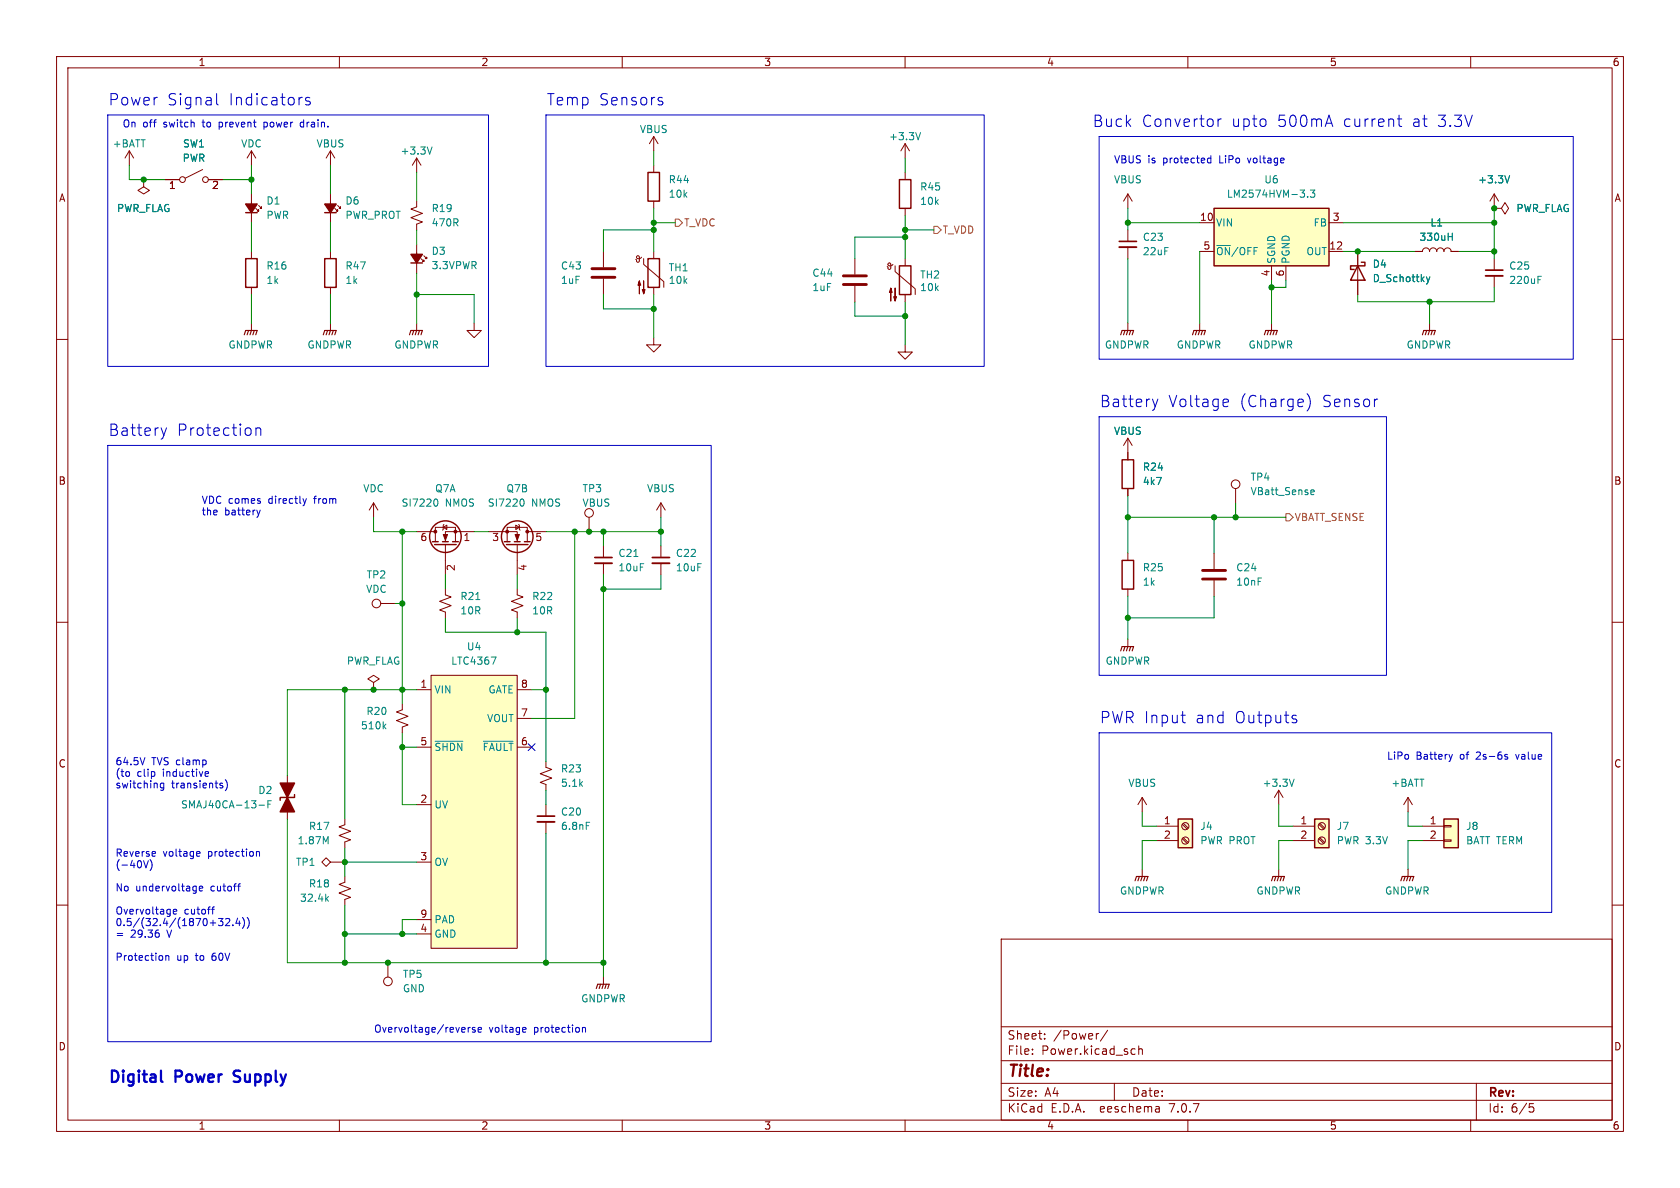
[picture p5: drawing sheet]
<svg xmlns="http://www.w3.org/2000/svg" width="297mm" height="210mm" viewBox="0 0 297 210" stroke-linecap="round" stroke-linejoin="round" font-family="sans-serif">
<g fill="none" stroke="#840000" stroke-width=".18">
<path d="M10 10h277v190h-277zM12 12h273v186h-273zM60 10v2M110 10v2M160 10v2M210 10v2M260 10v2M22.9 26.7l-.8 1.2M22.9 26.7v2.5M22.9 26.7l.7 1.2M25.4 31.8v1.2l1 .7-1 .6-1-.6 1-.7M25.4 31.8h.1"/>
<path d="M29.2 31.8h2.5M35.8 30l-3 1.5M36.8 31.8h2.6M44.4 26.7v2.5M44.4 34.3v5.1M44.4 26.7l-.7 1.2M44.4 26.7l.8 1.2M45.2 36.8l.5 .5v-.2v.2h-.2M45.7 36.3l.5 .5v-.2v.2h-.2M58.4 26.7l-.7 1.2M58.4 26.7v2.5M58.4 34.3v5.1"/>
<path d="M58.4 26.7l.8 1.2M59.2 36.8l.5 .5v-.2v.2h-.3M59.7 36.3l.5 .5v-.2v.2h-.3M73.7 35.6v1l-1.1 .4 2.1 .7-2.1 .8 2.1 .7-1 .4v1M73.7 27.9v2.6M73.7 27.9l-.8 1.3M73.7 27.9l.7 1.3M115.6 24.1v2.6M115.6 29.2v1.3M115.6 35.6v1.2M115.6 24.1l-.8 1.3M115.6 24.1l.7 1.3"/>
<path d="M160 25.4v2.5M160 30.5v1.3M160 36.8v1.3M160 25.4l-.7 1.3M160 25.4l.8 1.3M199.4 34.3v2.5M199.4 34.3l-.8 1.3M199.4 34.3l.8 1.3M212.1 39.4h2.5M234.9 39.4h2.6M264.2 36.8h1.2l.7-1 .6 1-.6 1-.7-1M264.2 36.8h.1"/>
<path d="M264.2 34.3v2.5M264.2 34.3l-.8 1.3M264.2 34.3l.7 1.3M10 60h2M44.4 44.5v1.2M44.4 50.8v1.3M44.4 57.2v1.2M58.4 44.5v1.2M58.4 50.8v1.3M58.4 57.2v1.2M73.7 43.2v5.1M73.7 57.2v1.2"/>
<path d="M74.4 45.7l.5 .5v-.2v.2h-.2M74.9 45.2l.5 .5v-.2v.2h-.2M83.8 57.2v1.2h1.3l-1.3 1.3-1.3-1.3h1.3M106.7 44.5v2.7M106.7 49.3v2.8M113.4 45.5l-.2 .2h-.4l-.2-.1v-.3l.2-.1 .2 .2v.7l-.1 .2h-.3l-.2-.5M113.8 45.7v1l3.5 3.1v1M115.6 59.7v1.3h1.2l-1.2 1.2-1.3-1.2h1.3M115.6 44.5v1.2M115.6 50.8v1.3M151.1 45.7v2.8M151.1 50.5v2.8"/>
<path d="M157.9 46.7l-.3 .3h-.3l-.3-.1v-.3l.3-.1 .2 .2v.7l-.2 .2-.3-.1-.2-.4M158.2 47v1l3.6 3.1v1M160 45.7v1.3M160 52.1v1.2M199.4 40.6v2.1M199.4 43.7v2M199.4 57.2v1.2M212.1 44.5h2.5M212.1 57.2v1.2M224.8 47v2.5M224.8 57.2v1.2M227.3 47v2.5"/>
<path d="M234.9 44.5h2.6M240 44.5v7.6M250.2 44.5h1.3a.64 .64 0 0 1 .6-.7 .64 .64 0 0 1 .6 .7 .64 .64 0 0 1 .7-.7 .64 .64 0 0 1 .6 .7 .64 .64 0 0 1 .6-.7 .64 .64 0 0 1 .7 .7 .64 .64 0 0 1 .6-.7 .64 .64 0 0 1 .6 .7h1.3M252.7 57.2v1.2M264.2 45.7v2.1M264.2 48.8v2M285 60h2M160 61v1.2h1.3l-1.3 1.3-1.3-1.3h1.3M199.4 77.5v3.8M199.4 77.5l-.8 1.2M199.4 77.5l.8 1.2M66 88.9l-.7 1.3"/>
<path d="M66 88.9v2.5M66 88.9l.8 1.3M73.7 94h3.3M77 95.8v-2.6h3.5v2.6M78.4 93.2l.6-.4v.8zM78.5 92.7l-.1 .1v.8l-.2 .1M78.7 96.3v5.3M83.8 94h-5.1v1.8M86.4 94h5v1.8M89.7 95.8v-2.6h3.5v2.6M91.2 92.8l.6 .4-.6 .4zM91.4 96.3v5.3"/>
<path d="M91.7 92.7l.1 .1v.8l.1 .1M93.2 94h3.3M104.1 91.4v2.6M106.7 96.5v2.1M106.7 99.6v2M116.8 88.9l-.7 1.3M116.8 88.9v2.5M116.8 96.5v2.1M116.8 99.6v2M116.8 88.9l.8 1.3M199.4 86.4v1.2M199.4 97.8v1.3"/>
<path d="M214.6 97.8v2.8M218.4 86.4v2.5M10 110h2M67.3 106.7h2.5M76.2 119.4h15.2v48.2h-15.2zM78.7 104.1v1.1l1.1 .3-2.1 .8 2.1 .8-2.1 .7 1 .4v1M91.4 104.1v1.1l1.1 .3-2.1 .8 2.1 .8-2.1 .7 1 .4v1M199.4 104.1v1.3M199.4 113v1.3M214.6 102.6v2.8M285 110h2M50.8 137.2v7.6"/>
<path d="M66 120.7l1.1-.7-1.1-.6-1 .6 1 .7v1.2M66 121.9h.1M71.1 124.5v1l-1 .4 2 .7-2 .8 2 .7-1 .4v1M73.7 121.9h2.5M73.7 132.1h2.5M91.4 121.9h2.6M91.4 132.1h2.6M91.4 127h2.6M96.5 134.6v1l1 .4-2 .8 2 .7-2 .8 1 .4v1M226.1 139.7l-.8 1.3M226.1 139.7v2.5M226.1 139.7l.7 1.3"/>
<path d="M10 160h2M56.9 152.4l.8-.8 .7 .8-.7 .8zM58.4 152.4h2.6M61 154.9v1.1l-1.1 .3 2.1 .8-2.1 .8 2.1 .7-1 .4v1M61 144.8v1l-1.1 .4 2.1 .7-2.1 .8 2.1 .8-1 .3v1.1M73.7 152.4h2.5M73.7 142.2h2.5M96.5 142.2v2.1M96.5 145.3v2M201.9 141l-.7 1.2M201.9 141v2.5M201.9 153.7v1.2"/>
<path d="M201.9 141l.8 1.2M204.5 146.1h3.8M204.5 148.6h3.8M209 148.3l.9 .8M209 145.7l.9 .9M209.2 148.1l.9 .8M209.2 145.5l.9 .9M226.1 153.7v1.2M228.6 146.1h3.8M228.6 148.6h3.8M233.1 148.3l.9 .8M233.1 145.7l.9 .9"/>
<path d="M233.3 148.1l.9 .8M233.3 145.5l.9 .9M248.9 141l-.7 1.2M248.9 141v2.5M248.9 153.7v1.2M248.9 141l.8 1.2M251.5 146.1h3.8M251.5 148.6h3.8M255.3 148.5h1.2v.2h-1.2zM255.3 145.9h1.2v.3h-1.2zM285 160h2M68.6 170.2v2.5"/>
<path d="M73.7 165.1h2.5M73.7 162.6h2.5M106.7 172.7v1.3M177 166h108v32h-108zM60 198v2M110 198v2M160 198v2M177 194.5h108M177 191.5h108M177 187.5h108M177 181.5h108M182.5 186.3v.1"/>
<path d="M182.5 185.5v.1M184.7 183.6v.1M184.7 182.8v.1M194.2 182.7l-.2 .1M195.8 182.1l-1.3 2M197 191.5v3M200.2 185.4l.5 .1M200.7 186.3l-.5 .1M201.3 185.5l.2-.1 .4 .1 .1 .9M201.3 184.9v1.5M204.9 195.7l.1 .9M205 196.5l-.2 .1"/>
<path d="M205 196h-.2M210 198v2M260 198v2M261 191.5v6.5M270.4 195.1h.7M270.5 195.7h.4l.3 .3-.2 .5-.5 .1"/>
<circle cx="32.3" cy="31.8" r=".51"/>
<circle cx="36.3" cy="31.8" r=".51"/>
<circle cx="104.1" cy="90.7" r=".76"/>
<circle cx="218.4" cy="85.6" r=".76"/>
<circle cx="66.5" cy="106.7" r=".76"/>
<circle cx="209.5" cy="148.6" r=".63"/>
<circle cx="209.5" cy="146" r=".63"/>
<circle cx="233.7" cy="148.6" r=".63"/>
<circle cx="233.7" cy="146" r=".63"/>
<circle cx="68.6" cy="173.5" r=".76"/>
</g>
<path d="M104.6 49h4.1M104.6 47.5h4.1M149.1 50.3h4.1M149.1 48.8h4.1M212.6 102.4h4.1M212.6 100.8h4.1" fill="none" stroke="#840000" stroke-width=".51"/>
<g fill="none" stroke="#840000" stroke-width=".25">
<path d="M43.4 37.6h2.1M57.4 37.6h2M114.6 30.5h2v5.1h-2zM159 31.8h2v5h-2zM214.6 36.8h20.3v10.2h-20.3zM43.4 45.7h2.1v5.1h-2.1zM57.4 45.7h2v5.1h-2zM72.6 46.5h2.1M114.6 45.7h2v5.1h-2zM159 47h2v5.1h-2zM240 47l1.3 2.5h-2.5zM240.7 46.4h.6v.6h-2.5v.6h.6"/>
<path d="M76.5 95.8h1M76.8 96.3h3.8M78.2 95.8h1M80 95.8h1M89.2 95.8h1M89.5 96.3h3.8M90.9 95.8h1M92.7 95.8h1M198.4 81.3h2v5.1h-2zM198.4 99.1h2v5h-2zM52.1 140.5v.5h-2.6v.5M208.3 144.8h2.5v5.1h-2.5z"/>
<path d="M232.4 144.8h2.5v5.1h-2.5zM255.3 144.8h2.5v5.1h-2.5z"/>
<circle cx="78.7" cy="94.9" r="2.79"/>
<circle cx="91.4" cy="94.9" r="2.79"/>
</g>
<g fill="#840000" stroke="#840000" stroke-width=".18">
<path d="M157.5 50.9l.2 .8h-.5l.3-.8v2.3z"/>
<path d="M158.2 50.9v2.3l-.2-.7h.5l-.3 .7z"/>
<path d="M113 49.7l.3 .7h-.5l.2-.7v2.2z"/>
<path d="M113.8 49.7v2.2l-.3-.7h.5l-.2 .7z"/>
<path d="M91.1 94.5h.7l-.4 1z"/>
<path d="M78.4 94.5h.7l-.4 1z"/>
<circle cx="89.7" cy="94" r=".25"/>
<circle cx="93.2" cy="94" r=".25"/>
<circle cx="80.5" cy="94" r=".25"/>
<circle cx="77" cy="94" r=".25"/>
</g>
<g fill="none" stroke="#008484" stroke-width=".18">
<path d="M76.4 26l-.4 1.2M162.7 23.4l-.4 1.3M231.2 34.7v.2M231.7 33.6h.7l-.4 .5 .4 .1v.5l-.2 .2-.5-.2M266.9 31.1l-.4 1.2M252.2 48.9l.3 .9M252.5 49.8l-.3 .4M252.8 48.9l-.3 .9M256 41.8h.8M256.8 41.2v1.3M271.9 49.5h.4M271.9 48.8h.6"/>
<path d="M77 88.2a.68 .68 0 0 1 .4 .6 .68 .68 0 0 1-.4 .7M92.2 88.2a.68 .68 0 0 1 .5 .6 .68 .68 0 0 1-.5 .7M112.1 98.4h.7M231.8 87.4h.5M231.8 86.7l.4-.1 .1 .3-.6 .1M84.1 106h.7M86.8 116.1h.9l-.6 1.3M67.9 128.4l.3 .4M68.2 128l-.5 .5M76.9 131h4.9M85.5 131h5.2M228.8 137.7l-.4 1.3"/>
<path d="M45.8 142.3h1M47.4 142.2h.4M48 141.5h-.6v1.3M57.6 148.8l.4-.9v1.3M57.7 158.8l.4 .5M58.1 158.5l-.5 .5M103.6 145.4h.7"/>
</g>
<g fill="none" stroke="#840000" stroke-width=".2">
<path d="M43.2 59.2l.2-.8h2.1l-.3 .8M43.9 58.4l-.2 .8M44.4 58.4l-.2 .8M45 58.4l-.3 .8M57.1 59.2l.3-.8h2l-.2 .8M57.9 58.4l-.2 .8M58.4 58.4l-.2 .8M58.9 58.4l-.2 .8M72.4 59.2l.2-.8h2.1l-.3 .8M73.2 58.4l-.3 .8M73.7 58.4l-.3 .8M74.2 58.4l-.3 .8"/>
<path d="M198.1 59.2l.3-.8h2l-.2 .8M198.9 58.4l-.3 .8M199.4 58.4l-.3 .8M199.9 58.4l-.3 .8M210.8 59.2l.3-.8h2l-.2 .8M211.6 58.4l-.3 .8M212.1 58.4l-.3 .8M212.6 58.4l-.3 .8M223.5 59.2l.3-.8h2l-.2 .8M224.3 58.4l-.3 .8M224.8 58.4l-.3 .8M225.3 58.4l-.3 .8"/>
<path d="M251.5 59.2l.2-.8h2l-.2 .8M252.2 58.4l-.2 .8M252.7 58.4l-.2 .8M253.2 58.4l-.2 .8M198.1 115.1l.3-.8h2l-.2 .8M198.9 114.3l-.3 .8M199.4 114.3l-.3 .8M199.9 114.3l-.3 .8M200.7 155.7l.2-.8h2l-.2 .8M201.4 154.9l-.2 .8M201.9 154.9l-.2 .8M202.4 154.9l-.2 .8"/>
<path d="M224.8 155.7l.2-.8h2.1l-.3 .8M225.6 154.9l-.3 .8M226.1 154.9l-.3 .8M226.6 154.9l-.3 .8M247.6 155.7l.3-.8h2l-.2 .8M248.4 154.9l-.2 .8M248.9 154.9l-.2 .8M249.4 154.9l-.2 .8M105.4 174.8l.3-.8h2l-.3 .8M106.2 174l-.3 .8M106.7 174l-.3 .8M107.2 174l-.3 .8"/>
</g>
<g fill="#ffffc2" stroke="#ffffc2" stroke-width=".18">
<path d="M255.3 144.8h2.5v5.1h-2.5z"/>
<path d="M232.4 144.8h2.5v5.1h-2.5z"/>
<path d="M208.3 144.8h2.5v5.1h-2.5z"/>
<path d="M214.6 36.8h20.3v10.2h-20.3z"/>
<path d="M76.2 119.4h15.2v48.2h-15.2z"/>
</g>
<path d="M197.9 43.7h3M262.6 48.8h3.1M105.2 99.6h3M115.3 99.6h3.1M95 145.3h3" fill="none" stroke="#840000" stroke-width=".33"/>
<path d="M197.9 42.7h3M262.6 47.8h3.1M105.2 98.6h3M115.3 98.6h3.1M95 144.3h3" fill="none" stroke="#840000" stroke-width=".3"/>
<g fill="#840000" stroke="#840000" stroke-width=".25">
<path d="M43.4 36.1h2.1l-1.1 1.5z"/>
<path d="M50.8 141l1.3 2.5h-2.6z"/>
<path d="M49.5 138.4h2.6l-1.3 2.6z"/>
<path d="M72.6 45h2.1l-1 1.5z"/>
<path d="M57.4 36.1h2l-1 1.5z"/>
</g>
<path d="M119.4 38.7h.6l.6 .7-.6 .6h-.6zM165.1 40h.6l.7 .6-.7 .7h-.6zM227.3 90.8h.7l.6 .6-.6 .7h-.7z" fill="none" stroke="#848400" stroke-width=".18"/>
<g fill="none" stroke="#0000c2" stroke-width=".18">
<path d="M38.3 16.5v1.8l.3 .2M53.2 17.2h.2M54.8 17.3l-.5-.1-.3 .3 .1 .3 .7 .2 .1 .2-.1 .3h-.2h-.6M116.9 17.9l.3 .3-.1 .3h-.2M116.9 17.2l.2 .1M19 20.3h67.4v44.5h-67.4zM46.7 21.6v1.3M46.7 22.4h.1M46.8 21.6l-.1 .1M53.6 21.6h-.3l-.2 .2v.5l.5 .1M96.5 20.3h77.5v44.5h-77.5zM194.3 24.1h83.8v39.4h-83.8z"/>
<path d="M213.6 28.7h.5M213.6 28h.5M214.1 27.5v1.3M215.3 21v1.4M215.9 21a.51 .51 0 0 0-.6 .4M234.9 20.4l.7 2M247 21h.8M247.3 20.4v1.7l.1 .2 .4 .1M19 78.7h106.7v105.5h-106.7zM28.5 75.6l.5 1.4M29 77l-.2 .4M29.4 75.6l-.4 1.4"/>
<path d="M45.2 75.6v1.4M45.2 75.8a.5 .5 0 0 1 .9 .1v1.1M194.3 73.7h50.8v45.7h-50.8zM203.7 70.6l.5 1.3M204.2 71.9l-.2 .5M204.7 70.6l-.5 1.3M216.5 70.6h.6l.1 .4-1 .2M217.1 71.8l-.6 .1M231.1 69.6a2.29 2.29 0 0 1 0 3M243.4 70.6h.2M46 90.2l-.3 .8M53.6 88.1l.3 .9"/>
<path d="M53.9 89l-.2 .3M54.2 88.1l-.3 .9M25.6 133.9l-.4 1.3M28.9 138.4v1.1l-.2 .2-.3-.1M28.9 138.5l-.3-.1-.3 .3 .2 .5h.4M36.3 137.2h.5M36.3 136.5l.4-.1 .2 .3-.6 .1M39 138.9h.3l.1 .2-.2 .2h-.2M39 138.4l.3 .1M39.8 137.8a1.46 1.46 0 0 1 0 2M194.3 129.5h80v31.8h-80zM208.8 126.4h.8"/>
<path d="M209.2 127.7l.4 .1M228.7 126.4l.5 .1M228.7 127.1l.5 .1 .1 .3-.3 .3h-.4M256.8 133.4l-.3 .8M266.1 133.7l.5 .3-.1 .1-.4 .1M266.1 133.4h.4M25.4 152.1l.4 1.3 .4-1.3M26.6 152a1.47 1.47 0 0 1-.1 1.9M27.4 150.6l.1 .2-.6 .1M34.9 150.5l.4 .1 .1 .2-.6 .1M35.2 157.1l.6-.1v-.3h-.4l-.2 .1 .1 .6h.5M35.3 151.3l-.4 .1"/>
<path d="M42 156.7h.5M42.5 156.2l-.2 .1M45.3 150.6l.2-.1 .3 .1 .1 .8M45.3 150.5v.9M28 165l.2 .1-.2 .5M29.3 168.9v.9M29.3 169l.2-.1 .3 .1 .1 .8M30.6 161.2l.6-.2v-.2l-.4-.1-.2 .2 .1 .6h.5M37.4 160.7h.5M37.9 160.3l-.3 .2v1.1M38.6 162.4h.8l-.4 .4 .3 .2v.5l-.1 .1-.6-.1M39.9 162.5l.5-.1 .2 .3-.8 .9h.8"/>
<path d="M41.2 163.5v.1M42 162.3l-.3 .9h.8M42.3 162.8v.8M42.9 162.2a1.46 1.46 0 0 1 0 1.9M43.7 162.2a1.46 1.46 0 0 1 0 1.9M82.8 181.6v.9M83.1 181.6l-.3 .3M84 181.7l-.3-.1-.2 .2 .1 .2 .4 .1v.3h-.5M84.5 182l.6-.1v-.2l-.4-.1-.2 .2 .1 .6h.5M92.6 181.6l.3 .1 .1 .2-.6 .1M92.9 182.4l-.3 .1M103 181.7l.2-.1 .3 .1v.8"/>
<path d="M103 181.6v.9"/>
</g>
<path d="M28.5 189.3v1.7l.2 .3M41.3 191.2l.3 .1M41.4 189.4l-.1 .2 .1 .4" fill="none" stroke="#0000c2" stroke-width=".4"/>
<g fill="none" stroke="#008400" stroke-width=".18">
<path d="M22.9 29.2v2.6h6.3M39.4 31.8h5M44.4 29.2v5.1M44.4 39.4v5.1M58.4 29.2v5.1M58.4 39.4v5.1M73.7 30.5v5.1M115.6 39.4h3.8M115.6 26.7v2.5M115.6 36.8v7.7M160 27.9v2.6M160 38.1v7.6"/>
<path d="M199.4 39.4h12.7M199.4 36.8v3.8M237.5 39.4h26.7M264.2 36.8v8.9M44.4 52.1v5.1M58.4 52.1v5.1M73.7 40.6v2.6M73.7 48.3v8.9M73.7 52.1h10.1v5.1M106.7 52.1v2.5h8.9M115.6 52.1v7.6M115.6 40.6h-8.9v3.9"/>
<path d="M151.1 53.3v2.6h8.9M160 40.6h5.1M160 53.3v7.7M160 41.9h-8.9v3.8M199.4 45.7v11.5M212.1 44.5v12.7M224.8 49.5v7.7M227.3 49.5v1.3h-2.5M237.5 44.5h12.7M252.7 53.3v3.9M257.8 44.5h6.4M264.2 50.8v2.5h-24.2v-1.2"/>
<path d="M66 91.4v2.6h7.7M71.1 94v30.5M83.8 94h2.6M96.5 94h20.3M101.6 94v33h-7.6M106.7 94v2.5M116.8 91.4v5.1M199.4 87.6v10.2M199.4 91.4h27.9M214.6 91.4v6.4M218.4 88.9v2.5M69.8 106.7h1.3"/>
<path d="M78.7 109.2v2.6h17.8v22.8M78.7 101.6v2.5M91.4 101.6v2.5M91.4 109.2v2.6M106.7 101.6v71.1M116.8 101.6v2.5h-10.1M199.4 105.4v7.6M214.6 105.4v3.8h-15.2M61 121.9v22.9M71.1 129.5v12.7h2.6M71.1 132.1h2.6M73.7 121.9h-22.9v15.3"/>
<path d="M94 121.9h2.5M96.5 139.7v2.5M50.8 144.8v25.4h55.9M61 149.9v5M61 152.4h12.7M96.5 147.3v22.9M201.9 143.5v2.6h2.6M204.5 148.6h-2.6v5.1M226.1 142.2v3.9h2.5M228.6 148.6h-2.5v5.1M248.9 143.5v2.6h2.6M251.5 148.6h-2.6v5.1"/>
<path d="M61 160v10.2M61 165.1h12.7M73.7 162.6h-2.6v2.5"/>
</g>
<path d="M93.4 131.5l1.2 1.2M94.6 131.5l-1.2 1.2" fill="none" stroke="#000084" stroke-width=".18"/>
<g fill="#008400" stroke="#008400" stroke-width=".18">
<circle cx="68.6" cy="170.2" r=".46"/>
<circle cx="71.1" cy="165.1" r=".46"/>
<circle cx="71.1" cy="132.1" r=".46"/>
<circle cx="96.5" cy="170.2" r=".46"/>
<circle cx="106.7" cy="170.2" r=".46"/>
<circle cx="61" cy="152.4" r=".46"/>
<circle cx="61" cy="170.2" r=".46"/>
<circle cx="61" cy="165.1" r=".46"/>
<circle cx="61" cy="121.9" r=".46"/>
<circle cx="66" cy="121.9" r=".46"/>
<circle cx="44.4" cy="31.8" r=".46"/>
<circle cx="25.4" cy="31.8" r=".46"/>
<circle cx="71.1" cy="94" r=".46"/>
<circle cx="96.5" cy="121.9" r=".46"/>
<circle cx="116.8" cy="94" r=".46"/>
<circle cx="73.7" cy="52.1" r=".46"/>
<circle cx="115.6" cy="39.4" r=".46"/>
<circle cx="115.6" cy="54.6" r=".46"/>
<circle cx="115.6" cy="40.6" r=".46"/>
<circle cx="104.1" cy="94" r=".46"/>
<circle cx="101.6" cy="94" r=".46"/>
<circle cx="106.7" cy="104.1" r=".46"/>
<circle cx="71.1" cy="121.9" r=".46"/>
<circle cx="91.4" cy="111.8" r=".46"/>
<circle cx="71.1" cy="106.7" r=".46"/>
<circle cx="106.7" cy="94" r=".46"/>
<circle cx="199.4" cy="39.4" r=".46"/>
<circle cx="224.8" cy="50.8" r=".46"/>
<circle cx="264.2" cy="36.8" r=".46"/>
<circle cx="252.7" cy="53.3" r=".46"/>
<circle cx="264.2" cy="44.5" r=".46"/>
<circle cx="264.2" cy="39.4" r=".46"/>
<circle cx="240" cy="44.5" r=".46"/>
<circle cx="199.4" cy="91.4" r=".46"/>
<circle cx="199.4" cy="109.2" r=".46"/>
<circle cx="218.4" cy="91.4" r=".46"/>
<circle cx="214.6" cy="91.4" r=".46"/>
<circle cx="160" cy="55.9" r=".46"/>
<circle cx="160" cy="41.9" r=".46"/>
<circle cx="160" cy="40.6" r=".46"/>
</g>
<g font-size="2.8" fill="#0000c2">
<text x="19" y="18.8">Power</text>
<text x="29.5" y="18.8">Signal</text>
<text x="40.4" y="18.8">Indicators</text>
<text x="96.5" y="18.8">Temp</text>
<text x="105.8" y="18.8">Sensors</text>
<text x="193" y="22.6">Buck</text>
<text x="201.8" y="22.6">Convertor</text>
<text x="217.6" y="22.6">upto</text>
<text x="225.8" y="22.6">500mA</text>
<text x="237.5" y="22.6">current</text>
<text x="249.7" y="22.6">at</text>
<text x="254.2" y="22.6">3.3V</text>
<text x="19" y="77.2">Battery</text>
<text x="31.2" y="77.2">Protection</text>
<text x="194.3" y="72.1">Battery</text>
<text x="206.5" y="72.1">Voltage</text>
<text x="219.1" y="72.1">(Charge)</text>
<text x="233.7" y="72.1">Sensor</text>
<text x="194.3" y="128">PWR Input</text>
<text x="211.3" y="128">and</text>
<text x="218.3" y="128">Outputs</text>
<text x="19" y="191.5">Digital</text>
<text x="31.1" y="191.5">Power</text>
<text x="42.3" y="191.5">Supply</text>
</g>
<text font-size="2.8" fill="#840000" x="178" y="190.9">Title:</text>
<g font-size="2.1" fill="#840000">
<text x="178" y="184">Sheet:</text>
<text x="186.2" y="184">/Power/</text>
<text x="178" y="186.7">File:</text>
<text x="184.1" y="186.7">Power.kicad_sch</text>
<text x="178" y="196.9">KiCad</text>
<text x="178" y="194.1">Size:</text>
<text x="184.7" y="194.1">A4</text>
<text x="185.7" y="196.9">E.D.A.</text>
<text x="194.6" y="196.9">eeschema</text>
<text x="200" y="194.1">Date:</text>
<text x="207" y="196.9">7.0.7</text>
<text x="263" y="194.3">Rev:</text>
<text x="263" y="196.9">Id:</text>
<text x="267.1" y="196.9">6/5</text>
</g>
<g font-size="1.8" fill="#840000">
<text x="35" y="11.9">1</text>
<text x="85" y="11.9">2</text>
<text x="135" y="11.9">3</text>
<text x="185" y="11.9">4</text>
<text x="235" y="11.9">5</text>
<text x="285" y="11.9">6</text>
<text x="10.3" y="35.9">A</text>
<text x="29.8" y="33.7">1</text>
<text x="37.4" y="33.7">2</text>
<text x="285.3" y="35.9">A</text>
<text x="212" y="39.1">10</text>
<text x="235.5" y="39.1">3</text>
<text x="212.7" y="44.2">5</text>
<text x="234.9" y="44.2">12</text>
<text x="224.5" y="49" transform="rotate(-90 224.5 49)">4</text>
<text x="227.1" y="49" transform="rotate(-90 227.1 49)">6</text>
<text x="10.3" y="85.9">B</text>
<text x="285.3" y="85.9">B</text>
<text x="74.2" y="96">6</text>
<text x="81.8" y="96">1</text>
<text x="86.9" y="96">3</text>
<text x="94.5" y="96">5</text>
<text x="80.7" y="101" transform="rotate(-90 80.7 101)">2</text>
<text x="93.4" y="101" transform="rotate(-90 93.4 101)">4</text>
<text x="74.2" y="121.7">1</text>
<text x="92" y="121.7">8</text>
<text x="74.2" y="131.8">5</text>
<text x="92" y="131.8">6</text>
<text x="92" y="126.7">7</text>
<text x="10.3" y="135.9">C</text>
<text x="285.3" y="135.9">C</text>
<text x="74.2" y="142">2</text>
<text x="205.7" y="145.8">1</text>
<text x="205.7" y="148.3">2</text>
<text x="229.8" y="145.8">1</text>
<text x="229.8" y="148.3">2</text>
<text x="252.7" y="145.8">1</text>
<text x="252.7" y="148.3">2</text>
<text x="74.2" y="152.1">3</text>
<text x="74.2" y="164.8">4</text>
<text x="74.2" y="162.3">9</text>
<text x="10.3" y="185.9">D</text>
<text x="285.3" y="185.9">D</text>
<text x="35" y="199.9">1</text>
<text x="85" y="199.9">2</text>
<text x="135" y="199.9">3</text>
<text x="185" y="199.9">4</text>
<text x="235" y="199.9">5</text>
<text x="285" y="199.9">6</text>
</g>
<g font-size="1.8" fill="#0000c2">
<text x="21.6" y="22.6">On</text>
<text x="25.2" y="22.6">off</text>
<text x="29" y="22.6">switch</text>
<text x="36.1" y="22.6">to</text>
<text x="39.2" y="22.6">prevent</text>
<text x="47.3" y="22.6">power</text>
<text x="54" y="22.6">drain.</text>
<text x="196.8" y="29">VBUS</text>
<text x="202.9" y="29">is</text>
<text x="205.7" y="29">protected</text>
<text x="215.8" y="29">LiPo</text>
<text x="221.1" y="29">voltage</text>
<text x="35.6" y="89.1">VDC comes</text>
<text x="47.6" y="89.1">directly</text>
<text x="55.8" y="89.1">from</text>
<text x="35.6" y="91.2">the</text>
<text x="39.7" y="91.2">battery</text>
<text x="20.3" y="135.4">64.5V</text>
<text x="20.3" y="137.4">(to</text>
<text x="24.2" y="137.4">clip</text>
<text x="26.8" y="135.4">TVS clamp</text>
<text x="28.9" y="137.4">inductive</text>
<text x="245.1" y="134.4">LiPo</text>
<text x="250.3" y="134.4">Battery</text>
<text x="258.2" y="134.4">of</text>
<text x="261.3" y="134.4">2s-6s</text>
<text x="268.5" y="134.4">value</text>
<text x="20.3" y="139.5">switching</text>
<text x="30.3" y="139.5">transients)</text>
<text x="20.3" y="151.5">Reverse</text>
<text x="20.3" y="153.6">(-40V)</text>
<text x="28.8" y="151.5">voltage</text>
<text x="36.9" y="151.5">protection</text>
<text x="20.3" y="157.7">No</text>
<text x="20.3" y="161.8">Overvoltage</text>
<text x="24" y="157.7">undervoltage</text>
<text x="32.6" y="161.8">cutoff</text>
<text x="37.4" y="157.7">cutoff</text>
<text x="20.3" y="163.8">0.5/(32.4/(1870+32.4))</text>
<text x="20.3" y="165.8">=</text>
<text x="23.1" y="165.8">29.36</text>
<text x="29.7" y="165.8">V</text>
<text x="20.3" y="169.9">Protection</text>
<text x="31.2" y="169.9">up</text>
<text x="34.7" y="169.9">to</text>
<text x="37.7" y="169.9">60V</text>
<text x="66" y="182.6">Overvoltage/reverse</text>
<text x="86.4" y="182.6">voltage</text>
<text x="94.5" y="182.6">protection</text>
</g>
<g font-size="1.8" fill="#008484">
<text x="113" y="23.7">VBUS</text>
<text x="19.8" y="26.3">+BATT</text>
<text x="32.2" y="28.8">PWR</text>
<text x="32.3" y="26.3">SW1</text>
<text x="42.5" y="26.3">VDC</text>
<text x="55.9" y="26.3">VBUS</text>
<text x="70.7" y="27.5">+3.3V</text>
<text x="157.1" y="25">+3.3V</text>
<text x="118.1" y="35.2">10k</text>
<text x="118.1" y="32.6">R44</text>
<text x="162.6" y="33.9">R45</text>
<text x="196.8" y="32.6">VBUS</text>
<text x="216.8" y="35.2">LM2574HVM-3.3</text>
<text x="223.4" y="32.6">U6</text>
<text x="261.2" y="32.6">+3.3V</text>
<text x="20.6" y="37.7">PWR_FLAG</text>
<text x="47" y="36.4">D1</text>
<text x="47" y="38.9">PWR</text>
<text x="61" y="36.4">D6</text>
<text x="61" y="38.9">PWR_PROT</text>
<text x="76.2" y="40.2">470R</text>
<text x="76.2" y="37.7">R19</text>
<text x="162.6" y="36.4">10k</text>
<text x="214.9" y="40.2">VIN</text>
<text x="232.1" y="40.2">FB</text>
<text x="252.8" y="40.2">L1</text>
<text x="268" y="37.7">PWR_FLAG</text>
<text x="47" y="47.9">R16</text>
<text x="61" y="47.9">R47</text>
<text x="76.2" y="45.3">D3</text>
<text x="76.2" y="47.8">3.3VPWR</text>
<text x="99.1" y="47.9">C43</text>
<text x="201.9" y="42.8">C23</text>
<text x="201.9" y="45.3">22uF</text>
<text x="214.9" y="45.3">~{ON}/OFF</text>
<text x="225.7" y="46.7" transform="rotate(-90 225.7 46.7)">SGND</text>
<text x="228.2" y="46.7" transform="rotate(-90 228.2 46.7)">PGND</text>
<text x="230.9" y="45.3">OUT</text>
<text x="242.6" y="47.5">D4</text>
<text x="250.8" y="42.8">330uH</text>
<text x="266.7" y="47.9">C25</text>
<text x="47" y="50.4">1k</text>
<text x="61" y="50.4">1k</text>
<text x="99.1" y="50.4">1uF</text>
<text x="118.1" y="50.4">10k</text>
<text x="118.1" y="48.2">TH1</text>
<text x="143.5" y="51.7">1uF</text>
<text x="143.5" y="49.1">C44</text>
<text x="162.6" y="51.7">10k</text>
<text x="162.6" y="49.4">TH2</text>
<text x="242.6" y="50.1">D_Schottky</text>
<text x="266.7" y="50.4">220uF</text>
<text x="40.3" y="61.8">GNDPWR</text>
<text x="54.3" y="61.8">GNDPWR</text>
<text x="69.6" y="61.8">GNDPWR</text>
<text x="195.2" y="61.8">GNDPWR</text>
<text x="207.9" y="61.8">GNDPWR</text>
<text x="220.6" y="61.8">GNDPWR</text>
<text x="248.6" y="61.8">GNDPWR</text>
<text x="196.8" y="77.1">VBUS</text>
<text x="201.9" y="83.4">R24</text>
<text x="64.1" y="87.2">VDC</text>
<text x="70.9" y="89.8">SI7220</text>
<text x="76.8" y="87.2">Q7A</text>
<text x="78.7" y="89.8">NMOS</text>
<text x="86.1" y="89.8">SI7220</text>
<text x="89.4" y="87.2">Q7B</text>
<text x="94" y="89.8">NMOS</text>
<text x="102.9" y="87.2">TP3</text>
<text x="102.9" y="89.8">VBUS</text>
<text x="114.3" y="87.2">VBUS</text>
<text x="201.9" y="86">4k7</text>
<text x="221" y="85.2">TP4</text>
<text x="221" y="87.7">VBatt_Sense</text>
<text x="109.2" y="98.7">C21</text>
<text x="109.2" y="101.2">10uF</text>
<text x="119.4" y="98.7">C22</text>
<text x="119.4" y="101.2">10uF</text>
<text x="201.9" y="101.2">R25</text>
<text x="218.4" y="101.2">C24</text>
<text x="64.6" y="105">VDC</text>
<text x="64.7" y="102.5">TP2</text>
<text x="81.3" y="106.3">R21</text>
<text x="94" y="106.3">R22</text>
<text x="201.9" y="103.7">1k</text>
<text x="218.4" y="103.7">10nF</text>
<text x="81.3" y="108.8">10R</text>
<text x="94" y="108.8">10R</text>
<text x="61.2" y="117.7">PWR_FLAG</text>
<text x="79.7" y="117.7">LTC4367</text>
<text x="82.4" y="115.2">U4</text>
<text x="195.4" y="117.7">GNDPWR</text>
<text x="76.7" y="122.8">VIN</text>
<text x="86.3" y="122.8">GATE</text>
<text x="63.7" y="129.1">510k</text>
<text x="64.7" y="126.6">R20</text>
<text x="86" y="127.9">VOUT</text>
<text x="76.7" y="132.9">~{SHDN}</text>
<text x="85.2" y="132.9">~{FAULT}</text>
<text x="99.1" y="136.8">R23</text>
<text x="31.9" y="143.1">SMAJ40CA-13-F</text>
<text x="45.6" y="140.6">D2</text>
<text x="76.7" y="143.1">UV</text>
<text x="99.1" y="139.3">5.1k</text>
<text x="199.4" y="139.3">VBUS</text>
<text x="223.1" y="139.3">+3.3V</text>
<text x="245.9" y="139.3">+BATT</text>
<text x="52.5" y="149.5">1.87M</text>
<text x="54.5" y="146.9">R17</text>
<text x="99.1" y="144.4">C20</text>
<text x="99.1" y="146.9">6.8nF</text>
<text x="212.1" y="146.9">J4</text>
<text x="212.1" y="149.5">PWR PROT</text>
<text x="236.2" y="146.9">J7</text>
<text x="236.2" y="149.5">PWR 3.3V</text>
<text x="259.1" y="146.9">J8</text>
<text x="259.1" y="149.5">BATT TERM</text>
<text x="52.2" y="153.3">TP1</text>
<text x="76.7" y="153.3">OV</text>
<text x="52.9" y="159.6">32.4k</text>
<text x="54.5" y="157.1">R18</text>
<text x="197.9" y="158.3">GNDPWR</text>
<text x="222" y="158.3">GNDPWR</text>
<text x="244.8" y="158.3">GNDPWR</text>
<text x="76.7" y="166">GND</text>
<text x="76.7" y="163.4">PAD</text>
<text x="71.1" y="173.1">TP5</text>
<text x="71.1" y="175.6">GND</text>
<text x="102.6" y="177.4">GNDPWR</text>
</g>
<g font-size="1.8" fill="#848400">
<text x="120.8" y="40.2">T_VDC</text>
<text x="166.6" y="41.5">T_VDD</text>
<text x="228.8" y="92.3">VBATT_SENSE</text>
</g>
</svg>
